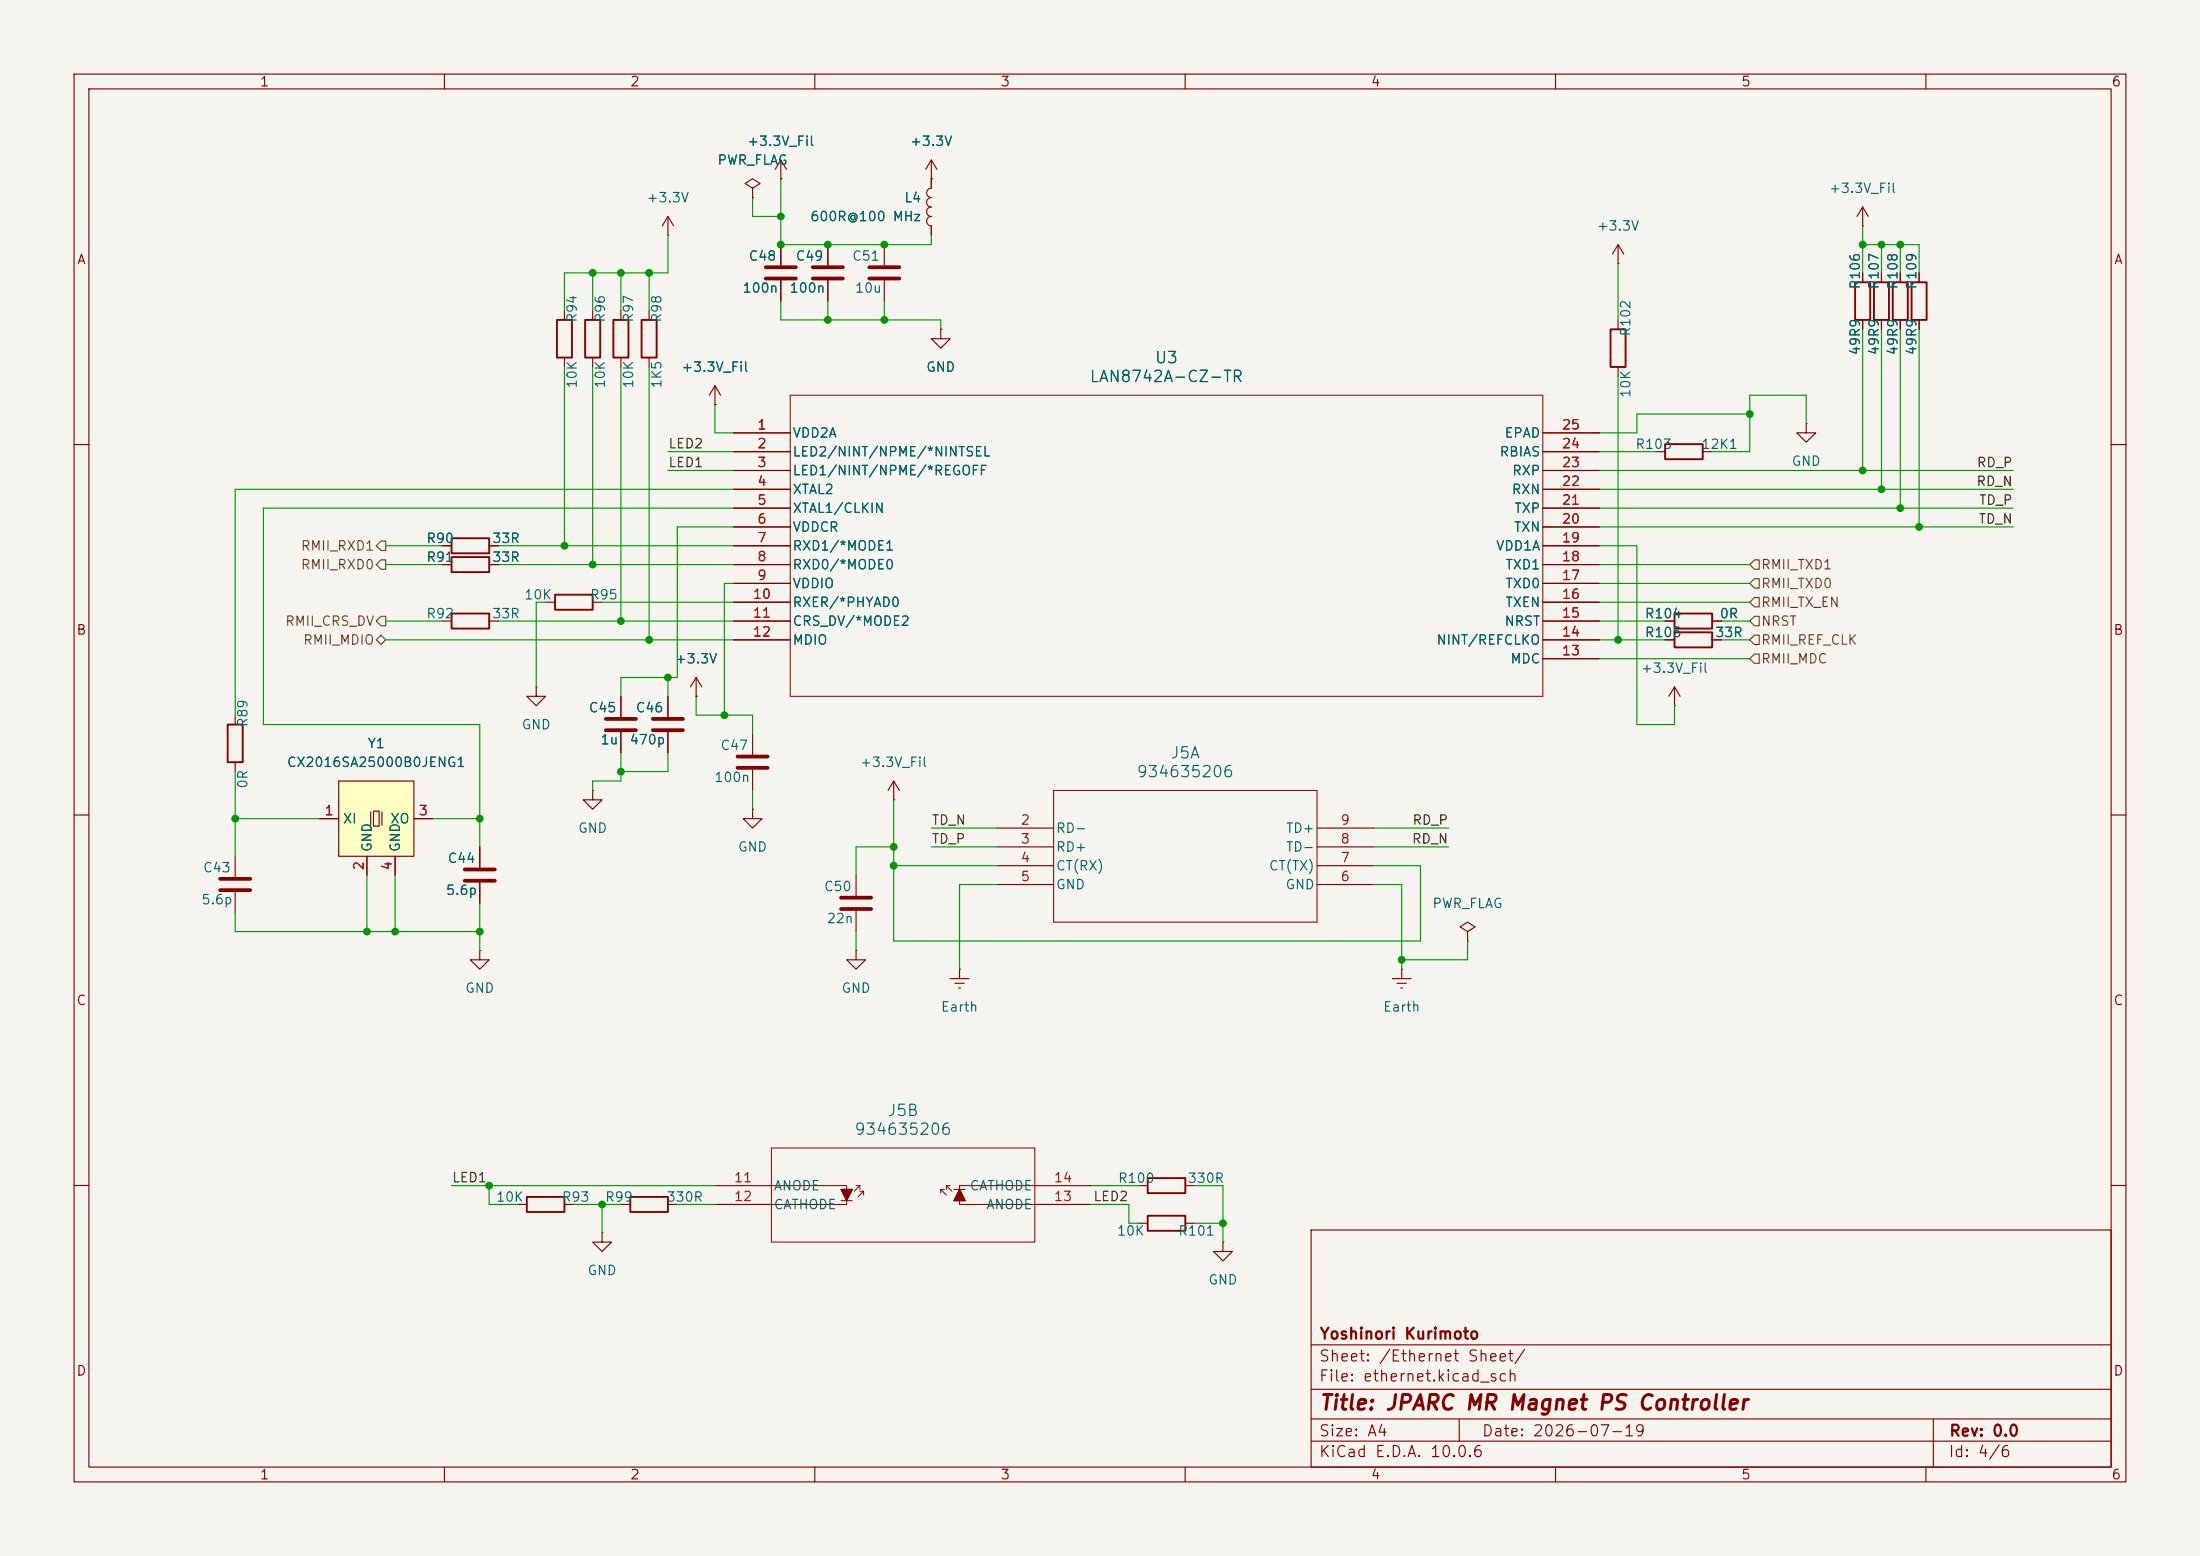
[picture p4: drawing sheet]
<svg xmlns="http://www.w3.org/2000/svg" width="297mm" height="210mm" viewBox="0 0 297 210" stroke-linecap="round" stroke-linejoin="round" font-family="sans-serif">
<path d="M0 0h297v210h-297z" fill="#f5f4ef" stroke="#f5f4ef" stroke-width=".14"/>
<g fill="none" stroke="#840000" stroke-width=".15">
<path d="M10 10h277v190h-277zM12 12h273v186h-273zM60 10v2M110 10v2M160 10v2M210 10v2M260 10v2M251.5 36.8v1.3M254 36.8v1.3M256.5 36.8v1.3M259.1 36.8v1.3M96.5 54.6h.1"/>
<path d="M96.5 52.1l.8 1.2M96.5 52.1l-.7 1.2M96.5 52.1v2.5M127 44.5v1.2h-1.3l1.3 1.3 1.3-1.3h-1.3M127 44.5h.1M218.4 43.2v1.3M218.4 49.5v1.3M251.5 43.2v1.3M254 43.2v1.3M256.5 43.2v1.3M259.1 43.2v1.3M10 60h2"/>
<path d="M59.7 73.7h1.3M66 73.7h1.3M285 60h2M31.7 96.5v1.3M94 94h.1M94 91.4l-.8 1.3M94 91.4l.7 1.3M94 91.4v2.6M224.8 86.4h1.3M224.8 83.8h1.3M226.1 95.3h.1M226.1 92.7l.7 1.3"/>
<path d="M226.1 92.7l-.8 1.3M226.1 92.7v2.6M231.1 86.4h1.3M231.1 83.8h1.3M10 110h2M31.7 102.9v1.2M120.6 108h.1M120.6 105.4l.8 1.3M120.6 105.4l-.7 1.3M120.6 105.4v2.6M285 110h2M128.3 132.1h2.5"/>
<path d="M128.9 132.7h1.3M129.4 133.4h.3M129.5 130.8h.1M129.5 130.8v1.3M188 132.1h2.5M188.6 132.7h1.3M189.1 133.4h.3M189.2 130.8h.1M189.2 130.8v1.3M10 160h2M96.5 160h7.6M96.5 162.6h7.6"/>
<path d="M139.7 160h7.6M139.7 162.6h7.6M153.7 160h1.2M153.7 165.1h1.2M160 160h1.3M160 165.1h1.3M165.1 167.6v1.3h1.3l-1.3 1.3-1.3-1.3h1.3M165.1 167.6h.1M177 166h108v32h-108zM285 160h2M60 198v2M110 198v2"/>
<path d="M160 198v2M177 194.5h108M177 191.5h108M177 187.5h108M177 181.5h108M197 191.5v3M210 198v2M260 198v2M261 191.5v6.5"/>
</g>
<path d="M250.4 38.1h2.1v5.1h-2.1zM253 38.1h2v5.1h-2zM255.5 38.1h2.1v5.1h-2.1zM258.1 38.1h2v5.1h-2zM217.4 44.5h2.1v5h-2.1zM61 72.6h5v2.1h-5zM30.7 97.8h2.1v5.1h-2.1zM226.1 85.3h5v2.1h-5zM226.1 82.8h5v2h-5zM154.9 159h5.1v2h-5.1zM154.9 164.1h5.1v2h-5.1z" fill="none" stroke="#840000" stroke-width=".25"/>
<g fill="none" stroke="#840000" stroke-width=".14">
<path d="M104.1 154.9h35.6v12.7h-35.6zM104.1 160h10.2v2.6h-10.2M113.5 160.5h1.6l-.8 1.6zM113.5 162.1h1.6M115.6 160h.5M116.1 160l-.8 .8M116.1 160v.5M116.1 160.8h.5M116.6 160.8l-.8 .7M116.6 160.8v.5M127 160.5h.5M127 160.5v.5"/>
<path d="M127 160.5l.8 .8M127.8 160h.5M127.8 160v.5M127.8 160l.7 .8M128.8 160.5h1.5M129.5 160.5l.8 1.6h-1.5zM139.7 160h-10.2v2.6h10.2"/>
</g>
<g fill="#840000" stroke="#840000" stroke-width=".15">
<path d="M113.5 160.5h1.6l-.8 1.6z"/>
<path d="M129.5 160.5l.8 1.6h-1.5z"/>
</g>
<path d="M45.7 105.4h10.2v10.2h-10.2z" fill="#ffffc2"/>
<g fill="none" stroke="#840000" stroke-width=".15">
<path d="M90.2 31.8h.1M90.2 29.2v2.6M90.2 29.2l-.8 1.3M90.2 29.2l.7 1.3M101.6 25.4l1-.6-1-.7-1 .7 1 .6v1.3M101.6 26.7h.1M105.4 24.1h.1M105.4 21.6l.8 1.3M105.4 21.6l-.8 1.3M105.4 21.6v2.5M105.4 33v2.8M105.4 37.8v2.8"/>
<path d="M111.8 33v2.8M111.8 37.8v2.8M119.4 33v2.8M119.4 37.8v2.8M125.7 24.1h.1M125.7 21.6v3.8a.63 .63 0 0 0-.6 .6 .63 .63 0 0 0 .6 .7 .64 .64 0 0 0-.6 .6 .64 .64 0 0 0 .6 .6 .64 .64 0 0 0-.6 .7 .64 .64 0 0 0 .6 .6M125.7 29.2a.64 .64 0 0 0-.6 .6 .64 .64 0 0 0 .6 .7v1.3M125.7 21.6l.8 1.3M125.7 21.6l-.7 1.3M218.4 35.6h.1M218.4 33l-.7 1.3M218.4 33l.8 1.3"/>
<path d="M218.4 33v2.6M251.5 30.5h.1M251.5 27.9l.7 1.3M251.5 27.9l-.8 1.3M251.5 27.9v2.6M251.5 36.8v1.3M254 36.8v1.3M256.5 36.8v1.3M259.1 36.8v1.3M76.2 41.9v1.3M76.2 48.3v1.2M80 41.9v1.3"/>
<path d="M80 48.3v1.2M83.8 41.9v1.3M83.8 48.3v1.2M87.6 41.9v1.3M87.6 48.3v1.2M96.5 54.6h.1M99.1 58.4h7.6M127 44.5h.1M208.3 58.4h7.6M243.8 57.2v1.2h1.3l-1.3 1.3-1.2-1.3h1.2M243.8 57.2h.1M251.5 43.2v1.3"/>
<path d="M254 43.2v1.3M256.5 43.2v1.3M259.1 43.2v1.3M59.7 76.2h1.3M59.7 73.7h1.3M66 76.2h1.3M66 73.7h1.3M99.1 76.2h7.6M99.1 61h7.6M99.1 63.5h7.6M99.1 66h7.6M99.1 68.6h7.6"/>
<path d="M99.1 73.7h7.6M99.1 78.7h7.6M99.1 71.1h7.6M208.3 76.2h7.6M208.3 61h7.6M208.3 63.5h7.6M208.3 66h7.6M208.3 68.6h7.6M208.3 73.7h7.6M208.3 78.7h7.6M208.3 71.1h7.6M223.5 61h1.3"/>
<path d="M229.9 61h1.2M59.7 83.8h1.3M66 83.8h1.3M72.4 92.7v1.3h1.3l-1.3 1.3-1.3-1.3h1.3M72.4 92.7h.1M73.7 81.3h1.2M80 81.3h1.3M83.8 94v2.8M83.8 98.8v2.8M90.2 94v2.8M90.2 98.8v2.8M94 94h.1"/>
<path d="M99.1 81.3h7.6M99.1 83.8h7.6M99.1 86.4h7.6M101.6 99.1v2.8M208.3 81.3h7.6M208.3 83.8h7.6M208.3 86.4h7.6M208.3 88.9h7.6M224.8 83.8h1.3M224.8 86.4h1.3M231.1 83.8h1.3M231.1 86.4h1.3"/>
<path d="M31.7 115.6v2.8M43.2 110.5h2.5M45.7 105.4h10.2v10.2h-10.2zM49.5 115.6v2.5M50 109.6v1.8M50.4 109.5h.8v2h-.8zM51.6 109.6v1.8M53.3 115.6v2.5M55.9 110.5h2.5M64.8 114.3v2.8M64.8 119.1v2.8M80 106.7v1.3h1.3l-1.3 1.2-1.3-1.2h1.3"/>
<path d="M80 106.7h.1M101.6 109.2v1.3h-1.3l1.3 1.3 1.3-1.3h-1.3M101.6 109.2h.1M101.6 103.9v2.8M115.6 118.1v2.8M134.6 111.8h7.6M134.6 114.3h7.6M134.6 116.8h7.6M134.6 119.4h7.6M177.8 111.8h7.6M177.8 114.3h7.6M177.8 116.8h7.6"/>
<path d="M177.8 119.4h7.6M31.7 120.4v2.8M64.8 128.3v1.2h1.2l-1.2 1.3-1.3-1.3h1.3M64.8 128.3h.1M115.6 128.3v1.2h1.2l-1.2 1.3-1.3-1.3h1.3M115.6 128.3h.1M115.6 122.9v2.8M198.1 125.7l1-.6-1-.6-1 .6 1 .6v1.3M198.1 127h.1M69.8 162.6h1.3M76.2 162.6h1.3M81.3 166.4v1.2h1.2l-1.2 1.3-1.3-1.3h1.3"/>
<path d="M81.3 166.4h.1M83.8 162.6h1.3M90.2 162.6h1.2"/>
</g>
<path d="M75.2 43.2h2v5.1h-2zM79 43.2h2v5.1h-2zM82.8 43.2h2v5.1h-2zM86.6 43.2h2v5.1h-2zM224.8 59.9h5.1v2.1h-5.1zM61 75.2h5v2h-5zM61 82.8h5v2h-5zM74.9 80.3h5.1v2h-5.1zM71.1 161.5h5.1v2.1h-5.1zM85.1 161.5h5.1v2.1h-5.1z" fill="none" stroke="#840000" stroke-width=".25"/>
<g fill="none" stroke="#840000" stroke-width=".51">
<path d="M103.4 36.1h4M103.4 37.6h4M109.7 36.1h4.1M109.7 37.6h4.1M117.3 36.1h4.1M117.3 37.6h4.1M81.8 97h4.1M81.8 98.6h4.1M88.1 97h4.1M88.1 98.6h4.1M29.7 118.6h4.1M62.7 117.3h4.1"/>
<path d="M62.7 118.9h4.1M99.6 102.1h4M99.6 103.6h4M29.7 120.1h4.1M113.5 121.2h4.1M113.5 122.7h4.1"/>
</g>
<path d="M106.7 53.3h101.6v40.7h-101.6zM142.2 106.7h35.6v17.8h-35.6z" fill="none" stroke="#840000" stroke-width=".14"/>
<path d="M50.8 73.7l.6-.7h.7v1.3h-.7zM50.8 76.2l.6-.6h.7v1.2h-.7zM236.2 78.7l.7-.6h.6v1.3h-.6zM236.2 76.2l.7-.6h.6v1.2h-.6zM50.8 86.4l.6-.7 .7 .7-.7 .6zM51.4 83.2h.7v1.3h-.7l-.6-.7zM236.2 86.4l.7-.7h.6v1.3h-.6zM236.9 88.3h.6v1.2h-.6l-.7-.6zM236.9 80.6h.6v1.3h-.6l-.7-.6zM236.9 83.2h.6v1.3h-.6l-.7-.7z" fill="none" stroke="#725600" stroke-width=".15"/>
<g fill="none" stroke="#009600" stroke-width=".15">
<path d="M80 36.8v5.1M83.8 36.8v5.1M87.6 36.8v5.1M90.2 31.8v5h-14v5.1M101.6 26.7v2.5h3.8M105.4 24.1v8.9h20.3v-1.2M218.4 35.6v7.6M251.5 30.5v6.3M251.5 33h7.6v3.8M254 33v3.8M256.5 33v3.8M76.2 49.5v24.2"/>
<path d="M80 49.5v26.7M83.8 49.5v34.3M87.6 49.5v36.9M96.5 54.6v3.8h2.6M105.4 40.6v2.6h21.6v1.3M111.8 40.6v2.6M119.4 40.6v2.6M218.4 50.8v35.6M236.2 55.9h-15.2v2.5h-5.1M243.8 57.2v-3.9h-7.6v7.7h-5.1M251.5 44.5v19M254 44.5v21.5"/>
<path d="M256.5 44.5v24.1M259.1 44.5v26.6M52.1 76.2h7.6M52.1 73.7h7.6M67.3 76.2h31.8M67.3 73.7h31.8M90.2 61h8.9M90.2 63.5h8.9M99.1 78.7h-1.3v17.8M99.1 71.1h-7.7v20.3h-7.6v2.6M99.1 68.6h-63.5v29.2h29.2v16.5M99.1 66h-67.4v30.5"/>
<path d="M215.9 68.6h55.9M215.9 76.2h20.3M215.9 61h7.6M215.9 73.7h5.1v24.1h5.1v-2.5M215.9 71.1h55.9M215.9 63.5h55.9M215.9 78.7h20.3M215.9 66h55.9M52.1 83.8h7.6M52.1 86.4h47M67.3 83.8h31.8M73.7 81.3h-1.3v11.4"/>
<path d="M81.3 81.3h17.8M90.2 91.4v2.6M94 94v2.5h7.6v2.6M215.9 83.8h8.9M215.9 86.4h8.9M215.9 81.3h20.3M215.9 88.9h20.3M232.4 83.8h3.8M232.4 86.4h3.8M31.7 110.5h11.5M31.7 104.1v11.5M49.5 118.1v7.6"/>
<path d="M53.3 118.1v7.6M58.4 110.5h6.4M83.8 101.6v3.8h-3.8v1.3M90.2 101.6v2.5h-6.4M101.6 106.7v2.5M120.6 116.8h14M120.6 108v19h71.2v-10.2h-6.4M120.6 114.3h-5v3.8M125.7 114.3h8.9M125.7 111.8h8.9M134.6 119.4h-5.1v11.4M185.4 119.4h3.8v11.4"/>
<path d="M185.4 114.3h10.2M185.4 111.8h10.2M31.7 123.2v2.5h33.1M64.8 121.9v6.4M115.6 125.7v2.6M198.1 127v2.5h-8.9M61 160h35.5M66 160v2.6h3.8M77.5 162.6h6.3M81.3 162.6v3.8M91.4 162.6h5.1M147.3 160h6.4"/>
<path d="M147.3 162.6h5.1v2.5h1.3M161.3 160h3.8v7.6M161.3 165.1h3.8"/>
</g>
<g fill="#009600" stroke="#009600" stroke-width=".14">
<circle cx="111.8" cy="33" r=".46"/>
<circle cx="87.6" cy="36.8" r=".46"/>
<circle cx="83.8" cy="36.8" r=".46"/>
<circle cx="111.8" cy="43.2" r=".46"/>
<circle cx="119.4" cy="43.2" r=".46"/>
<circle cx="80" cy="36.8" r=".46"/>
<circle cx="105.4" cy="29.2" r=".46"/>
<circle cx="105.4" cy="33" r=".46"/>
<circle cx="119.4" cy="33" r=".46"/>
<circle cx="120.6" cy="116.8" r=".46"/>
<circle cx="120.6" cy="114.3" r=".46"/>
<circle cx="189.2" cy="129.5" r=".46"/>
<circle cx="165.1" cy="165.1" r=".46"/>
<circle cx="49.5" cy="125.7" r=".46"/>
<circle cx="90.2" cy="91.4" r=".46"/>
<circle cx="97.8" cy="96.5" r=".46"/>
<circle cx="87.6" cy="86.4" r=".46"/>
<circle cx="31.7" cy="110.5" r=".46"/>
<circle cx="256.5" cy="68.6" r=".46"/>
<circle cx="259.1" cy="71.1" r=".46"/>
<circle cx="218.4" cy="86.4" r=".46"/>
<circle cx="76.2" cy="73.7" r=".46"/>
<circle cx="80" cy="76.2" r=".46"/>
<circle cx="83.8" cy="83.8" r=".46"/>
<circle cx="251.5" cy="33" r=".46"/>
<circle cx="254" cy="33" r=".46"/>
<circle cx="256.5" cy="33" r=".46"/>
<circle cx="236.2" cy="55.9" r=".46"/>
<circle cx="251.5" cy="63.5" r=".46"/>
<circle cx="254" cy="66" r=".46"/>
<circle cx="64.8" cy="125.7" r=".46"/>
<circle cx="53.3" cy="125.7" r=".46"/>
<circle cx="83.8" cy="104.1" r=".46"/>
<circle cx="66" cy="160" r=".46"/>
<circle cx="81.3" cy="162.6" r=".46"/>
<circle cx="64.8" cy="110.5" r=".46"/>
</g>
<text font-size="2" fill="#840000" x="178" y="190.8">Title: JPARC MR Magnet PS Controller</text>
<g font-size="1.5" fill="#006464">
<text x="147" y="52">LAN8742A-CZ-TR</text>
<text x="155.8" y="49.4">U3</text>
<text x="153.3" y="105.3">934635206</text>
<text x="157.9" y="102.8">J5A</text>
<text x="115.2" y="153.6">934635206</text>
<text x="119.7" y="151">J5B</text>
</g>
<g font-size="1.5" fill="#840000">
<text x="178" y="184.1">Sheet: /Ethernet Sheet/</text>
<text x="178" y="181.1">Yoshinori Kurimoto</text>
<text x="178" y="186.8">File: ethernet.kicad_sch</text>
<text x="178" y="197">KiCad E.D.A. 10.0.6</text>
<text x="178" y="194.2">Size: A4</text>
<text x="200" y="194.2">Date: 2026-07-19</text>
<text x="263" y="197">Id: 4/6</text>
<text x="263" y="194.2">Rev: 0.0</text>
</g>
<g font-size="1.3" fill="#840000">
<text x="35" y="12">1</text>
<text x="85" y="12">2</text>
<text x="135" y="12">3</text>
<text x="185" y="12">4</text>
<text x="235" y="12">5</text>
<text x="285" y="12">6</text>
<text x="10.3" y="36">A</text>
<text x="285.3" y="36">A</text>
<text x="10.2" y="86">B</text>
<text x="285.2" y="86">B</text>
<text x="10.2" y="136">C</text>
<text x="285.2" y="136">C</text>
<text x="10.2" y="186">D</text>
<text x="285.2" y="186">D</text>
<text x="35" y="200">1</text>
<text x="85" y="200">2</text>
<text x="135" y="200">3</text>
<text x="185" y="200">4</text>
<text x="235" y="200">5</text>
<text x="285" y="200">6</text>
</g>
<g font-size="1.3" fill="#006464">
<text x="96.8" y="22.6">PWR_FLAG</text>
<text x="100.8" y="20">+3.3V_Fil</text>
<text x="122.8" y="20">+3.3V</text>
<text x="87.2" y="27.6">+3.3V</text>
<text x="122" y="27.6">L4</text>
<text x="246.8" y="26.4">+3.3V_Fil</text>
<text x="101" y="35.5">C48</text>
<text x="107.3" y="35.5">C49</text>
<text x="109.3" y="30.2">600R@100 MHz</text>
<text x="114.9" y="35.5">C51</text>
<text x="215.5" y="31.4">+3.3V</text>
<text x="100.1" y="39.8">100n</text>
<text x="106.5" y="39.8">100n</text>
<text x="115.3" y="39.8">10u</text>
<text x="251.4" y="39.2" transform="rotate(-90 251.4 39.2)">R106</text>
<text x="253.9" y="39.2" transform="rotate(-90 253.9 39.2)">R107</text>
<text x="256.5" y="39.2" transform="rotate(-90 256.5 39.2)">R108</text>
<text x="259" y="39.2" transform="rotate(-90 259 39.2)">R109</text>
<text x="78.2" y="43.6" transform="rotate(-90 78.2 43.6)">R94</text>
<text x="82" y="43.6" transform="rotate(-90 82 43.6)">R96</text>
<text x="85.8" y="43.6" transform="rotate(-90 85.8 43.6)">R97</text>
<text x="89.6" y="43.6" transform="rotate(-90 89.6 43.6)">R98</text>
<text x="220.4" y="45.5" transform="rotate(-90 220.4 45.5)">R102</text>
<text x="78.2" y="52.5" transform="rotate(-90 78.2 52.5)">10K</text>
<text x="82" y="52.5" transform="rotate(-90 82 52.5)">10K</text>
<text x="85.8" y="52.5" transform="rotate(-90 85.8 52.5)">10K</text>
<text x="89.6" y="52.5" transform="rotate(-90 89.6 52.5)">1K5</text>
<text x="91.9" y="50.5">+3.3V_Fil</text>
<text x="124.9" y="50.5">GND</text>
<text x="220.4" y="53.8" transform="rotate(-90 220.4 53.8)">10K</text>
<text x="251.4" y="48" transform="rotate(-90 251.4 48)">49R9</text>
<text x="253.9" y="48" transform="rotate(-90 253.9 48)">49R9</text>
<text x="256.5" y="48" transform="rotate(-90 256.5 48)">49R9</text>
<text x="259" y="48" transform="rotate(-90 259 48)">49R9</text>
<text x="106.9" y="59.4">VDD2A</text>
<text x="203" y="59.4">EPAD</text>
<text x="106.9" y="61.9">LED2/NINT/NPME/*NINTSEL</text>
<text x="106.9" y="64.5">LED1/NINT/NPME/*REGOFF</text>
<text x="202.4" y="61.9">RBIAS</text>
<text x="204" y="64.5">RXP</text>
<text x="220.7" y="60.9">R103</text>
<text x="229.6" y="60.9">12K1</text>
<text x="241.8" y="63.2">GND</text>
<text x="106.9" y="67">XTAL2</text>
<text x="106.9" y="69.5">XTAL1/CLKIN</text>
<text x="204" y="67">RXN</text>
<text x="204.4" y="69.5">TXP</text>
<text x="57.5" y="73.6">R90</text>
<text x="57.5" y="76.1">R91</text>
<text x="66.4" y="73.6">33R</text>
<text x="66.4" y="76.1">33R</text>
<text x="106.9" y="74.6">RXD1/*MODE1</text>
<text x="106.9" y="77.2">RXD0/*MODE0</text>
<text x="106.9" y="72.1">VDDCR</text>
<text x="201.9" y="74.6">VDD1A</text>
<text x="203.1" y="77.2">TXD1</text>
<text x="204.3" y="72.1">TXN</text>
<text x="57.5" y="83.8">R92</text>
<text x="66.4" y="83.8">33R</text>
<text x="70.7" y="81.2">10K</text>
<text x="79.6" y="81.2">R95</text>
<text x="106.9" y="79.7">VDDIO</text>
<text x="106.9" y="82.2">RXER/*PHYAD0</text>
<text x="203.1" y="82.2">TXEN</text>
<text x="203.1" y="79.7">TXD0</text>
<text x="222" y="83.8">R104</text>
<text x="232.1" y="83.8">0R</text>
<text x="91" y="89.9">+3.3V</text>
<text x="106.9" y="84.8">CRS_DV/*MODE2</text>
<text x="106.9" y="87.3">MDIO</text>
<text x="193.8" y="87.3">NINT/REFCLKO</text>
<text x="203" y="84.8">NRST</text>
<text x="203.8" y="89.9">MDC</text>
<text x="222" y="86.3">R105</text>
<text x="231.5" y="86.3">33R</text>
<text x="221.4" y="91.1">+3.3V_Fil</text>
<text x="33.7" y="98.2" transform="rotate(-90 33.7 98.2)">R89</text>
<text x="49.5" y="101.3">Y1</text>
<text x="70.3" y="98.8">GND</text>
<text x="79.4" y="96.5">C45</text>
<text x="81" y="100.8">1u</text>
<text x="84.9" y="100.8">470p</text>
<text x="85.7" y="96.5">C46</text>
<text x="97.2" y="101.5">C47</text>
<text x="33.7" y="106.5" transform="rotate(-90 33.7 106.5)">0R</text>
<text x="38.6" y="103.8">CX2016SA25000B0JENG1</text>
<text x="96.3" y="105.9">100n</text>
<text x="116" y="103.8">+3.3V_Fil</text>
<text x="46.2" y="111.5">XI</text>
<text x="52.6" y="111.5">XO</text>
<text x="77.9" y="112.7">GND</text>
<text x="142.5" y="112.7">RD-</text>
<text x="173.5" y="112.7">TD+</text>
<text x="27.3" y="118.1">C43</text>
<text x="50.5" y="115.1" transform="rotate(-90 50.5 115.1)">GND</text>
<text x="54.3" y="115.1" transform="rotate(-90 54.3 115.1)">GND</text>
<text x="60.3" y="116.8">C44</text>
<text x="99.5" y="115.3">GND</text>
<text x="142.5" y="115.3">RD+</text>
<text x="142.5" y="117.8">CT(RX)</text>
<text x="171.2" y="117.8">CT(TX)</text>
<text x="173.5" y="115.3">TD-</text>
<text x="27.1" y="122.4">5.6p</text>
<text x="60.1" y="121.1">5.6p</text>
<text x="111.1" y="120.6">C50</text>
<text x="111.5" y="124.9">22n</text>
<text x="142.5" y="120.3">GND</text>
<text x="173.4" y="120.3">GND</text>
<text x="193.3" y="122.9">PWR_FLAG</text>
<text x="62.7" y="134.3">GND</text>
<text x="113.5" y="134.3">GND</text>
<text x="126.9" y="136.9">Earth</text>
<text x="186.6" y="136.9">Earth</text>
<text x="104.4" y="161">ANODE</text>
<text x="130.8" y="161">CATHODE</text>
<text x="150.8" y="160">R100</text>
<text x="160.2" y="160">330R</text>
<text x="66.9" y="162.5">10K</text>
<text x="75.8" y="162.5">R93</text>
<text x="81.6" y="162.5">R99</text>
<text x="89.9" y="162.5">330R</text>
<text x="104.4" y="163.5">CATHODE</text>
<text x="133.1" y="163.5">ANODE</text>
<text x="150.7" y="167.1">10K</text>
<text x="159" y="167.1">R101</text>
<text x="79.2" y="172.4">GND</text>
<text x="163" y="173.7">GND</text>
</g>
<g font-size="1.3" fill="#a90000">
<text x="102.1" y="58.3">1</text>
<text x="210.8" y="58.3">25</text>
<text x="102.1" y="60.8">2</text>
<text x="102.1" y="63.4">3</text>
<text x="102.1" y="65.9">4</text>
<text x="210.8" y="65.9">22</text>
<text x="210.8" y="63.4">23</text>
<text x="210.8" y="60.8">24</text>
<text x="102.1" y="68.4">5</text>
<text x="102.1" y="71">6</text>
<text x="210.8" y="71">20</text>
<text x="210.8" y="68.4">21</text>
<text x="102.1" y="73.5">7</text>
<text x="102.1" y="76.1">8</text>
<text x="210.8" y="76.1">18</text>
<text x="210.8" y="73.5">19</text>
<text x="101.5" y="81.1">10</text>
<text x="101.5" y="83.7">11</text>
<text x="102.1" y="78.6">9</text>
<text x="210.8" y="83.7">15</text>
<text x="210.8" y="81.1">16</text>
<text x="210.8" y="78.6">17</text>
<text x="101.5" y="86.2">12</text>
<text x="210.8" y="88.8">13</text>
<text x="210.8" y="86.2">14</text>
<text x="43.7" y="110.4">1</text>
<text x="56.4" y="110.4">3</text>
<text x="137.7" y="111.6">2</text>
<text x="180.9" y="111.6">9</text>
<text x="49.4" y="117.6" transform="rotate(-90 49.4 117.6)">2</text>
<text x="53.2" y="117.6" transform="rotate(-90 53.2 117.6)">4</text>
<text x="137.7" y="114.2">3</text>
<text x="137.7" y="116.7">4</text>
<text x="137.7" y="119.2">5</text>
<text x="180.9" y="119.2">6</text>
<text x="180.9" y="116.7">7</text>
<text x="180.9" y="114.2">8</text>
<text x="99" y="159.9">11</text>
<text x="142.2" y="159.9">14</text>
<text x="99" y="162.4">12</text>
<text x="142.2" y="162.4">13</text>
</g>
<g font-size="1.3" fill="#0f0f0f">
<text x="90.1" y="63.4">LED1</text>
<text x="90.1" y="60.8">LED2</text>
<text x="266.7" y="65.9">RD_N</text>
<text x="266.8" y="63.4">RD_P</text>
<text x="267" y="71">TD_N</text>
<text x="267.1" y="68.5">TD_P</text>
<text x="125.7" y="111.6">TD_N</text>
<text x="190.6" y="111.6">RD_P</text>
<text x="125.7" y="114.2">TD_P</text>
<text x="190.5" y="114.2">RD_N</text>
<text x="60.9" y="159.9">LED1</text>
<text x="147.5" y="162.4">LED2</text>
</g>
<g font-size="1.3" fill="#725600">
<text x="40.5" y="74.6">RMII_RXD1</text>
<text x="40.5" y="77.2">RMII_RXD0</text>
<text x="237.7" y="77.2">RMII_TXD1</text>
<text x="237.7" y="82.2">RMII_TX_EN</text>
<text x="237.7" y="79.7">RMII_TXD0</text>
<text x="38.4" y="84.8">RMII_CRS_DV</text>
<text x="40.8" y="87.3">RMII_MDIO</text>
<text x="237.7" y="89.9">RMII_MDC</text>
<text x="237.7" y="87.3">RMII_REF_CLK</text>
<text x="237.7" y="84.8">NRST</text>
</g>
</svg>
